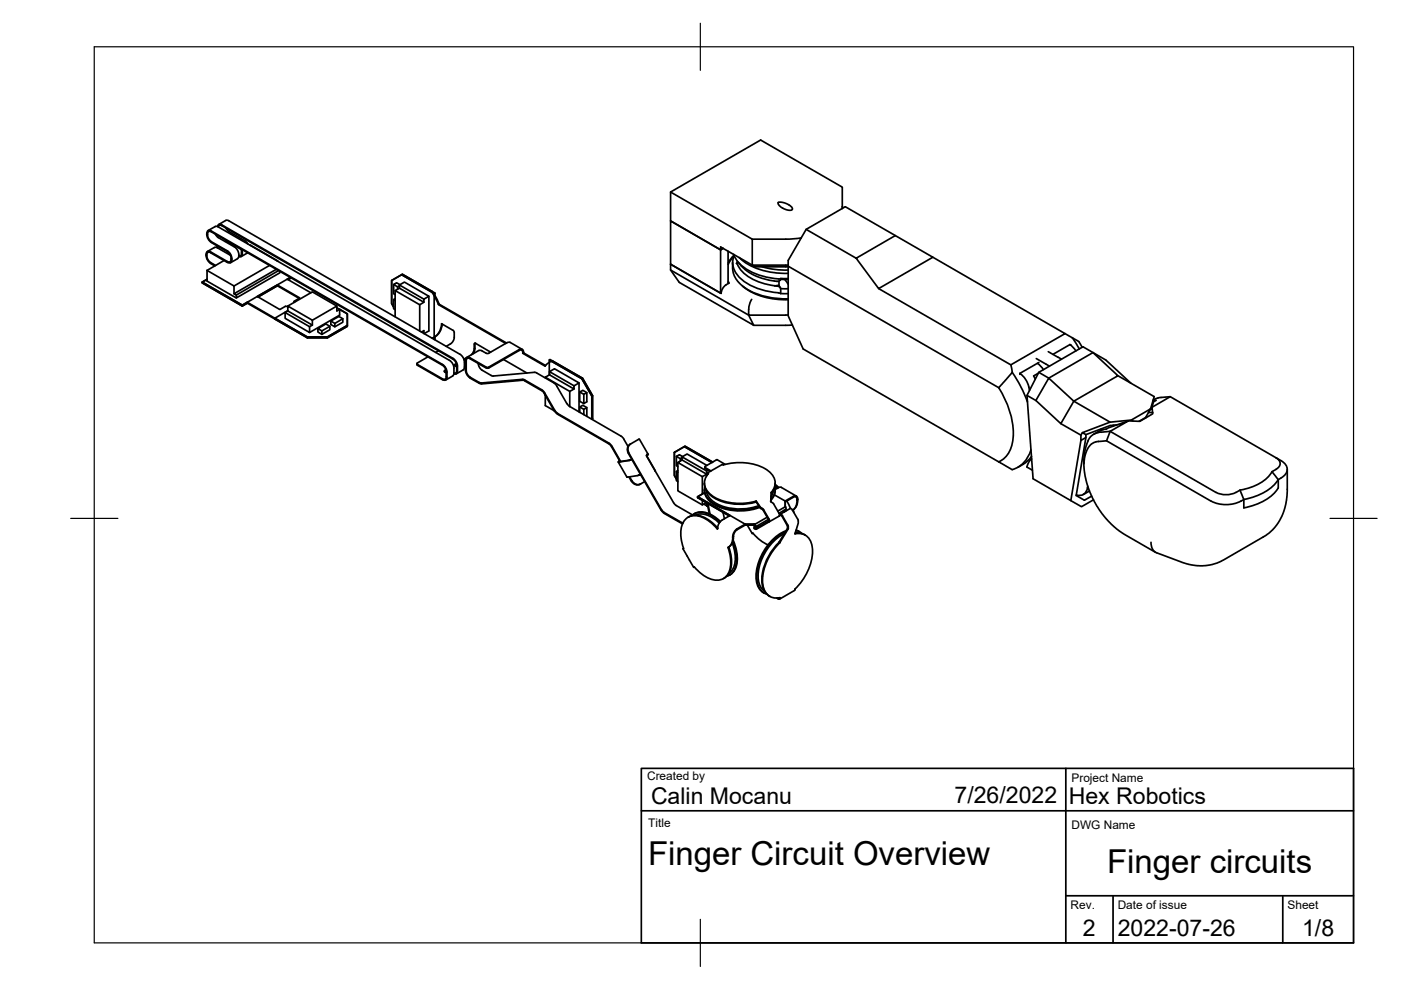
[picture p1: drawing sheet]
<svg xmlns="http://www.w3.org/2000/svg" width="297mm" height="210mm" viewBox="0 0 297 210" stroke-linecap="round" stroke-linejoin="round" font-family="sans-serif">
<!-- layer: Visible -->
<g fill="none" stroke="#000" stroke-width=".36">
<path d="M43.7 53.9v.3M43.7 53.9l.1-.3 .5-.3 3.9 2.1M43.7 54.2l.2 .7 .8 .9M43.8 54.1l.1 .2a2.3 2.3 0 0 0 1.8 2M43.9 54l.2-.5 .5 .1 3.6 2M43.9 57.3l5.7 3.3v1.7M43.9 57.3v2.3l6.2 3.6M44.6 55.9l.9 .5M44.8 51.2l3.7 2.2 .5 .7 .2 .7M44.8 51.2a1.57 1.57 0 0 1-.6-2.1h.6l49 28.3a2.26 2.26 0 0 1 .6 3l-.6-.1-5.3-3M45.4 52.5l-1.4 .8M45.5 52.5h.6"/>
<path d="M45.6 48l.7 .1 .3-.3h.4l49 28.4a2.16 2.16 0 0 1 .8 2.4M45.6 48l-1.5 .9M45.6 49.6l.7 .8 3.7 2.2 .5 .6 .1 .8M46.1 52.2l-.2 .3M46.1 52.5l2.7 1.6M46.3 48.1l49 28.3 .6 .5 .4 1.1M46.3 52.3l-.2 .2M47 47.7l49 28.3 .6 .5 .4 1.1M47 47.7l-.6-.1-.3 .4M47.5 55.2l-3.6 2.1M47.7 51.2l.7 .1 2.7 1.5M47.8 46.8l-1.4 .8"/>
<path d="M47.9 46.7l.6 .1 49 28.3a2.66 2.66 0 0 1 .8 3.2l-1.6 1M47.9 48.3l.6 .8M48.1 53.3l.4 .3M48.2 55.5h.6l.1-.2 .1-.5a1.69 1.69 0 0 0-.8-1.4l-3.4-2a1.83 1.83 0 0 1-.7-2.5l.7 .1 49 28.3 .6 .5a2.79 2.79 0 0 1 .4 2.2M48.5 49.1l3.4 1.9 .7 .7M49.1 54.8v.7l-.2 .2-.7-.1M50.4 54.9l-1.5 .8M50.6 54v.5l-.2 .3M51 52.7l.2 .8a.57 .57 0 0 1-.6 .8M51.2 52.9l.2 .7M51.4 53.6a.64 .64 0 0 1-.8 .8M52.5 53.6l-1.4 .8"/>
<path d="M53.1 52l5.7 3.4M57.1 56.3l-7.5 4.3M58.6 57.1l-9 5.2 .5 .3 9-5.2M58.8 55.3h.1M59.3 57.5v.3l-9.2 5.4v-.6M61.7 58.9l-.6 .4M142.2 56v1.2l1.8 2.7 15.8 9.1-1.1-2.2-16.5-9.6M142.2 40.7l17.3 10v5.5h7.6M142.2 56l10.6 6.2 .1-.1M142.2 56l10.7 6.2M154.4 53.3l.1 6.8M154.4 59.6l.2 .4-.7 .4"/>
<path d="M155.3 55.8a5.4 5.4 0 0 0 2.6 4 14.7 14.7 0 0 0 7.2 2.3M155.3 55.7v1.2M155.3 56.9a5.7 5.7 0 0 0 3.5 4.7 16.5 16.5 0 0 0 8.3 1.8M155.5 53.9a8.3 8.3 0 0 0 5.9 4.6l3.7 .6M155.6 54.4l-1.2 1.7M155.6 54.1l-1.2 1.6M155.6 54.2l-.3 1.6M156.3 55.4v.5a5.9 5.9 0 0 0 3.7 3.5 14.7 14.7 0 0 0 4.2 1.2M156.3 55.7l-.2 .2M156.5 55.6l.7 .8M156.7 54.6a14.1 14.1 0 0 0 10.4 3.4M157.2 56.4a12.2 12.2 0 0 0 7.5 3.3"/>
<path d="M161.6 56.6a17.7 17.7 0 0 0 5.5 .7M165 42.9l1.2 .1 1 .4a.84 .84 0 0 1 .7 1.1 3.3 3.3 0 0 1-2.3-.6l-.5-.5zM165.2 59.6v.9l.3 .6M165.5 59.1l-.4 .1M165.5 59.1l-.2 .4-.6 .2M165.5 59.2l1.6 .1M165.5 59l1.6 .1M166.4 59.3l.7 1M167.1 56.4v10.6l3.2 7 44.1 25.5a3.1 3.1 0 0 0 2.1-.9 6.5 6.5 0 0 0 2.1-3.2M167.1 56.6h-7l-7.3-4.2v9.8M169.9 50.4l-2.8 .3h-7.6M170.9 48.6l10.6 6.2"/>
<path d="M178.6 43.8v.4v-4.5l-17.3-10-19.1 11v6.1l10.6 6.2 .5-.3-.5 .3-10.6-6.2v9.2M181.5 54.8l8.3-4.9 8 4.6-11.5 6.7zM189.8 49.9l-10.6-6.1-8.3 4.8-3.8 6.6v1.2l44.7 25.8M197.8 54.5l28 16.2-11.5 6.7-28-16.2M52.4 64.1l12.8 7.4h4.2l4.2-2.5v-2.5l-1.6-.9M52.4 64.1l-1 .6-8.5-4.9 1-.6-1 .6v.2l8.5 4.9 1-.6M52.4 64.3l12.8 7.3M52.4 64.1v.2M58.3 67.6v-.1l6.9 4M58.8 60.4v.2l-4.1 2.4 4.1-2.4 4.6 2.7M60.5 66.3l5.1 3v1.2l-5.1-3zM60.5 66.3l.5-.4 5.2 3-.6 .4"/>
<path d="M61 65.9v-1l5.2 3v1M61 64.9l5.2-3 5.2 3v1l.6-.3M61 65.9l-2.7 1.6M62.4 63.9l1.2-.7-4.8-2.8-4.3 2.5 4.8 2.7 1.2-.7 .5 .1M62.5 64.1l-.1-.2v.2M65.2 71.5h4.2v.1h-4.2zM65.9 62.1l-5-2.9 .7-.4-10.2 5.9v.2l-8.5-4.9v-.2l8.5 4.9v.2l1-.6M67.4 69.7l.8 .5v.7l-.8-.5v-.7l1.7-1 .8 .5v.7l-1.7 1M69.9 69.2l-1.7 1M70.1 68.1l.9 .5M71.4 65.2l.6 .4v1.2l-6.4 3.7M71.4 64.9l-5.2 3"/>
<path d="M72 65.6l1.6 .9v2.7l-4.2 2.4 4.2-2.4v-.2l-4.2 2.5v.1h-4.2v-.1M72.7 67.6l-1.7 1v.7l-.9-.5v-.7l1.7-1 .9 .5v.7l-1.7 1M83.5 60.3v2l.3 .2M83.5 63.5l.3 .2M83.8 63.3l-.3 .2v2l.3 .2M83.8 61.6v5.6M84.3 60.8v.5M84.7 60.4l1-.6 5.2 3-1 .6zM84.7 60.4v.7l5.2 3v-.7M84.7 61.1l-.9 .5 5.2 3 .9-.5M84.8 60.4l-.7-.4-.6 .3 .8 .5 .4-.2M88.4 77.1l.1 .3 5.3 3.1 .7 .1 .3-.7"/>
<path d="M88.5 76.9v.3M89 64.6v5.6M89.3 70.4l.6-.3v.6M90.7 75.7l-2.2 1.3M90.9 62.8v7.4l-1 .5M91.5 61.9l-6.3-3.7-2.2 1.3v4.9l.5 .7-.5-.7v-4.9l2.3-1.3 6.9 3.9M91.5 61.9l.2-.1-6.4-3.6h-.1l6.9 4 .1-.1v.6l.9 1.8M91.5 61.9l1.5 2.7M92.1 62.2v9.8M92.1 71.5l.1-.1-.1 .6M93 74.4l-.6 .3M93.6 68.6l2.6 1.6 .1 1.3"/>
<path d="M93.6 68.6a3.3 3.3 0 0 1-2 3.1M93.8 68.7l-.1 .6a3.2 3.2 0 0 1-1.4 2.1M94.5 78.4l-.2 .1-.1 .3 .4 .3M94.6 78.6l-.4 .2M96.2 78.1l-.1 1.5-1.6 1M96.3 71.5a2.19 2.19 0 0 1-1.7 1.9M96.5 77.3l-.1 .2 .4 .3M96.8 77.1l-.3 .2M96.8 77.3l-.4 .2M96.8 78.6l-.1 .4-.4 .1M97 77.6l-.1 1.4-.4 .3h-.3M98.7 78.5l.4 1.1 .5 .5"/>
<path d="M98.7 76.2l-.3 .1M98.8 78.6a1.79 1.79 0 0 0 .8 1.3M98.8 75.9l-.4 .3M99.6 80l2 1.1M99.6 76l-.3-.1-.4 .3-.1 2.4M100.5 74l.1-1.1 .1-.1 3.3 1.9M100.5 74l-.1 .6-.5 .6M100.7 72.7v1.4l-.4 .9M101.4 77v.1M101.4 77.1a1.83 1.83 0 0 0 .8 1.4l2.4 1.2 8.7-.8 .5 .2M101.5 74.3l-2.5 1.5M101.5 74.3l.7 .1"/>
<path d="M106.7 76.2l5 2.9M107.4 72.7l-14.3-8.2-.2 .1 14.3 8.2M110.7 74.1l-2.7-1.6-.5 .2-4 2.3-1.3-.6M110.8 74.9l-.2-.7-.6 .1-6.5 3.8-.4-.1-3.5-2M111 74.8l-.2 .1 4.8 2.7M113.8 79.1l3.8 2.2 2.6 4.3M115.6 80v.1M115.7 77.5l-4.7-2.7-.1-.5-.5-.3-6.9 3.9-.4-.1-3.5-1.9-.6-.1-.3 .6v2.1M116.5 76.3l6.9 4 .1-.1 2.1 3.7-.1 .1v4.9M116.5 76.8l-.1 .1M116.5 78.8l1.1-.6 5.2 3-1.1 .6zM116.5 78.8v.7l5.2 3v-.7"/>
<path d="M116.5 79.5l-.9 .5 5.2 3 .9-.5M117 76.6l6.4 3.7 .1-.1-6.9-4-.1 .1v3.2M117 76.6l.1-.1 6.4 3.7 2.1 3.7v4.9M117 76.6l-.7 .3-.7 .7M154 60.4a2.33 2.33 0 0 0-1.1 1.8M157.4 60.7a14.2 14.2 0 0 0 9.7 2.8M159.4 63.5l-.5 1.2-.2 2.1h7.9M164.2 60.6l.8 .1 .4 .3 .1 1.2M165.1 62.1l.4 .1M165.2 60.5l-1 .1M165.5 61.2h1.6M165.5 62.2l1.6 .1"/>
<path d="M167.1 66.8h-.5M168 68.9l-8.2 .1M214.3 77.3l.3 1.7M214.6 79l-2.8 3.2M214.6 79a26.9 26.9 0 0 1 3.2 6.2M216.2 79.2l.1 .2M219.7 76l2.8 1.6M220 77l1.2 1.4M220.1 79.1l-.9 .6 .3 .7M220.2 78.9l2.2 1.3 9.3-5.4 5.3 4.9-9.3 5.4M220.3 76.8l-4.1 2.4 .9 .7 .6 1.1 .6 1.8M222.2 74.6l2.8 1.6"/>
<path d="M225.8 70.7l1.6 .9M226.8 73.1l1.3 1.3M227 73.1h-.2l-3.6 2M227 73.1h.1M227.4 71.6l.2 .2a3.4 3.4 0 0 1 1.8 1.8M227.4 71.6l1.4 2.4M237 79.7l7.7 4.4-.8 2.6M99.6 80.2l2.5 1.2M101.6 81.1l.4 .1M102.1 81.4l8.9-.8 3.8 2.2 .6 .6M110.7 80.4l-8.7 .8M110.8 80.4l.4 .1 3.6 2.1"/>
<path d="M114.8 82.6l.5 .4 2.3 4 .6 .6M115.4 83.4l2.1 3.7M115.5 83.6l.1 2.4 1.9 1.1 .7 .7M118.2 87.6l11.1 6.5 2.3 3.7M118.2 87.8l10.9 6.3 .5 .6M120.2 85.6l.6 .6 10.8 6.2M120.8 83v3.2M122.8 81.2v6.1M122.9 86.3l.9 .5 .6-.4v1.9M122.9 83.1l.9 .5 .6-.4v2l-.6 .4v-2M123.8 86.8v1.1M124.4 86.4l-.8-.5-.7 .4v1.1"/>
<path d="M124.4 83.2l-.8-.4-.7 .3v2l.9 .5M125.6 88.8l-.1 .1M125.6 88.8v-4.9l-.1 .1-2.1-3.7 2.1 3.7v4.9M129.6 94.7l1.9 3.2M131.1 98l1.8 3.2 2.8-.6-.2 .1M131.1 97.9l.2-.1zM131.4 97.7l-.2 .1M131.4 97.7l-.1 .1M131.6 92.4l.7 .8M132.3 93.2l.8 1.4M133.2 96.1l7 12 .6 .7M133.3 96.1l7.1 12.2 .4 .4 4 2.2"/>
<path d="M133.4 97.6l-2.3 .4M133.5 97.6l-2.2 .3M133.5 94.2a1.35 1.35 0 0 0-.3 1.9M133.7 94.2a1.35 1.35 0 0 0-.3 1.9M134 97.4l-.6 .2 .2-.1M135.6 93.1l-2.1 1.1M135.6 93.1l1.8 3.2M137.1 96.6h.1M137.1 96.6l1.8 3.2M137.1 96.4l.3-.1zM137.2 96.5l-.1 .1M137.2 96.3l-.1 .4 5.9 10.1 3.8 2.4"/>
<path d="M137.4 96.4l-.3 .3M138.9 99.8v.1M143.4 96.8v1.9l.3 .2M143.4 100l.3 .1M143.7 98.1v6l5.2 3 .9-.5M143.7 99.8l-.3 .2v1.9l.3 .2M144.3 97.3v.5M144.6 96.9v.6l5.2 3M144.6 97.5l-.9 .6 5.2 3 .9-.5v.4M144.7 96.8l-.7-.4-.6 .4 .9 .5 .3-.3M145.1 94.7l5.8 3.4M149.4 99v.2"/>
<path d="M149.5 99.2l.1 .1M149.5 99.2l1.2 .7M149.5 99.3l1.1 .6M149.6 98.8v.4M149.8 99.9v.5M149.9 98.7l-4.2-2.4-1.1 .6 5.2 3 .3-.2M151.1 98l-5.9-3.4-2.2 1.3v4.9l.4 .8M151.9 97.5l-2.4 1.4M151.9 97.5l1.9 1M153.1 98.5l-3.2 1.8M153.1 98.5h.2M153.3 98.5a11.7 11.7 0 0 1 9.6 1.4 2.92 2.92 0 0 1 .6 4.5"/>
<path d="M211.7 82.2a17.3 17.3 0 0 1 3 11.5 5.4 5.4 0 0 1-2.9 4.2M216.9 98.5l-1.1 .6M217.7 83.8l1.9 1.1M218.7 96.8l-1 1.1-.8 .5M218.7 97.3l-.5 .5-.3 .6a.57 .57 0 0 0-.1 .6 .57 .57 0 0 0 .5 .4l.6 .3M222.4 80.2l5.3 4.9-2.8 4.7-5.3-4.9zM224.9 89.8l4.3 2.5M227.7 85.1l7.7 4.4M229.2 93.4l-2.2 12.7M229.5 91.7l-.3 .6v1.1l1-.6M230.2 92.2l-2 12.9 1.7 1 1.6-.9M232.3 93.7l-.8 .4-.7 .8-.7 1.6-.3 1.8"/>
<path d="M232.8 91.7l-1.1 .5-.7 .7-.7 1.6-.5 2.2v2.1l.3 2.2 .6 2.4 .9 2.2 2.1 3.4 1.2 1.4 1.7 1.6 1.7 1.2 6.7 3.9M232.9 93.6l-.6 .1M233.4 91.6l-.6 .1M233.5 90.9v.3M234.5 91l4.7-1.8-3.8 2.3M234.5 91l-1.3 .3-1.3 .8M234.6 93.5l22.2 12.7M235.4 91.5l-.8 2-1.7 .1M235.4 91.5l-2 .1M235.4 91.5l22.4 12.9M236.1 90.1l-.1 .3M239.8 81.3l-5.3-5-4.9-2.8-9.4 5.4-2.5 4.9 1.3 17.7 10.3 5.9 2.5-1.4"/>
<path d="M239.9 89.1l4-2.4-1 1.8-1.4 .8M240.2 89.3l-.3-.2-4.5 .4-5.9 2.2 .7 .5 5.2-2 1.5-.1M242.9 88.5h.1M243.5 87.5h.9M244.3 86.6l-.5 .3M244.5 84.8l1.2-.5 2.4-.2 22.5 13M245.1 84.9l-.6 .1M245.1 84.9l-.5 .3-.4 1.2M248.1 84.1l-3.9 2.3 .2 1.3-2.7 1.6-2.5-.1M269.7 100a9.1 9.1 0 0 1-6.8 3.9M270.5 97.1a1.29 1.29 0 0 1 .9 1.2 1.29 1.29 0 0 1-.9 1.2M270.6 99.5l-.9 .5 1.3 1.7"/>
<path d="M270.6 97.1a3.3 3.3 0 0 1 2.3 2.4 2.62 2.62 0 0 1-1.9 2.2M272.9 99.5v5.5l-.7 3.4-.8 1.8-.8 1.3-.8 .8-1.4 1.2-9 5.2-1.4 .7-1.4 .4-2.3 .2-2.2-.3-6.9-2.5a2.16 2.16 0 0 1-1.2-2.2M133.3 101.1l.6 .9M133.5 101.1a2.21 2.21 0 0 0 1.9 1.6l.4-.1M133.9 102a1.35 1.35 0 0 0 1.9 .6M135.8 100.6h-.1M135.8 100.6l-.2 .1M136.7 102.1l-.9 .5M140.8 108.9l3.9 2.2M144.8 110.9h.1M146 109.6l-.1 .1M146.1 109.6a4.2 4.2 0 0 1 4.7 1l1.4 1.4"/>
<path d="M146.6 109.3a3.5 3.5 0 0 1 4.5 .2l1.5 1.2M147.3 108.9l-.2 .1M147.3 108.9a4.2 4.2 0 0 1 4.7 1l.7 .7M147.4 109.2a4.7 4.7 0 0 1 5.1 1.7M147.9 105.5v-.2l10.1 5.8v.2M147.9 105.5v-.2l1.5-.8-1.5 .8 6.9 4-1.7 1M147.9 105.5l6.7 3.9M148.9 101.1v3.6M148.9 106.1v1M149.2 106.9l.6 .3 .2-.1M149.3 102.4v.2M149.3 103.8v.2"/>
<path d="M149.4 102.6a4.5 4.5 0 0 0 3.6 3.7 12.4 12.4 0 0 0 7.3 .1M149.4 104a4.1 4.1 0 0 0 3.1 3.5 12.2 12.2 0 0 0 8.6 .1M149.4 103.2a3.3 3.3 0 0 0 1.8 3.5 11.7 11.7 0 0 0 9.8 .7M149.7 103.9a4.7 4.7 0 0 0 3.9 3.6 11.7 11.7 0 0 0 7.3-.3M149.8 106.6v.6l.3 .2M149.9 100.7h.1M149.9 106.7l.5 2.2M150.1 106.8l.4 2.2M150.1 100.5l-.2 .2M150.1 100.4h.1a2.89 2.89 0 0 0 .6 4.5 11.2 11.2 0 0 0 9.5 1.3M150.2 100.4h-.4v.2M152.1 112.1a7.2 7.2 0 0 0-5-2.8 3 3 0 0 0-2.7 3.3 9.1 9.1 0 0 0 .5 3.7"/>
<path d="M152.1 111.9v.1M152.2 112l-.1 .1M153.1 110.3l-.5 .5-.4 1.1M153.3 108.6l.3 1.4M153.5 108.7l-.1 .1M154.5 116a6 6 0 0 1-.4 6.2l-.7 .5M155.3 115.2a6 6 0 0 1-.3 6l-.5 .4M155.4 113.9a2.41 2.41 0 0 1-1 2.2M155.4 114.8a7.5 7.5 0 0 1 .2 6.2l-.9 .9-.7 .3M155.5 114.6a7.6 7.6 0 0 1 .3 6.3l-1 1M155.5 113.7v.1M155.5 113.8l-.2 .1"/>
<path d="M155.5 113.8a2.23 2.23 0 0 1-1.2 2.3 6 6 0 0 1-.4 6.2 3.5 3.5 0 0 1-4.5-.2 9.2 9.2 0 0 1-3.7-4.2l-.9-1.6h.1M156.3 112.3a1.79 1.79 0 0 0-.8 1.4M158 111.3h1.9h-1.9l-1.7 1M158.4 111.3l1.2 1.8M159.6 113v.1M159.6 113l1.8 1.7 1.4 .8M159.9 111.1a3.5 3.5 0 0 0-4.5 2.7l-.1 .1M159.9 111.1l.2 .4M160 111.6l.2 .1zM160.3 106.2v.2M160.4 106.3l.9 1.3 .6 .5 1.1 2v.5M160.4 106.5l.9 1.3v-.2"/>
<path d="M160.6 111.5l-.1 .2h.2M161.3 107.8l.5 .4M161.8 108.2l1.1 1.9-2.7 1.6v-.3l-.3-.3M162.7 109.7l-2.6 1.5-2.1-.1v.2M162.9 110.1v.4l-1.3 .8-1.3 .7-.2-.1v-.2M163.5 104.4l-.1 2M163.6 104.5l-.2 1.9 .6 .5 1.2 1.9M164 103.9l-.5 1.4M164.2 104.9l2.3 1.3v1.3M164.3 103.2l.4 .4M164.3 103.2a2.84 2.84 0 0 1-.8 2.7M164.3 102.9l.6 .5"/>
<path d="M164.3 103.8l1-.5h.4l3.1 1.9M164.3 102.4v.2M164.3 103.8v.2M164.3 102.7l.8 .7M164.4 104l-.4 1.3-.5 .8M164.4 102.6l-.3 1.2-.5 .7M165.2 108.8v.6M165.2 114.9l.2 .1zM165.2 114.9a11.4 11.4 0 0 0-3.6 8.9 3.4 3.4 0 0 0 1.5 2.5M165.3 109.1l2.2-1.3 .4 .1 1.3 2.4v.6l-.6 2.3a2.89 2.89 0 0 1 3.6 2.7 11.8 11.8 0 0 1-3.6 9.1M165.4 109l.3 .1 1.3 2.2 .1 .8-1.7 2.9M165.4 115a11.5 11.5 0 0 0-3.7 9 2.92 2.92 0 0 0 3.7 2.7l-.2 .3-.5-.2"/>
<path d="M166.1 108.3l.2 .2M166.2 108.2l.1 .3M166.3 113.2a10.7 10.7 0 0 0-5.5 9.8 3.3 3.3 0 0 0 1.3 2.3M166.4 108.1l.2 .3M166.5 107.5l-1.6 .9M166.5 112.7a11.2 11.2 0 0 0-5.9 10.7 3.1 3.1 0 0 0 2 2.6M166.6 108l.1 .3M166.7 112.5a11 11 0 0 0-6.3 11 3.2 3.2 0 0 0 1.6 2.2M166.8 106.2l.8 1.6M166.9 111.4l-1.1-2-.3-.2-5.1 3a.37 .37 0 0 1-.5-.1 .37 .37 0 0 1 .1-.5M166.9 111.4l.1 .6M167.1 112.1l-.1-.1-1.8 2.9"/>
<path d="M168.1 108.1l.2 .6M168.6 113.1h1.3l.8 .4M168.7 112.8l.5 .2M168.8 112.5l1.2 .6M168.8 112.4l.5 .3M169 106l.1-.1v-.5l-.5-.3-2.1 1.1 .1 1.8-1.4 .8M169 106l-.1-.4-.4-.3-2 1.1M169.1 105.9a2.28 2.28 0 0 1-1.1 2.3 2.25 2.25 0 0 0 1-2.2M169.3 112.7h.2M230.6 103.1a1.85 1.85 0 0 1-2.4 1.8M231 104.1l-1.3 .8M256.8 106.2a7 7 0 0 0 6.3 0"/>
<path d="M257.8 104.4a4.7 4.7 0 0 0 4.3 0M262.9 103.9l.8 2M262.9 103.9l-.8 .5M263.7 105.9l-.6 .3M271 101.7a10.5 10.5 0 0 1-7.3 4.2M271 101.7v1.8a10.5 10.5 0 0 1-7.3 4.2v-1.8M154.8 121.9l-.2 .1M163.1 126.4l.1 .1M165 126.8h.1M165.2 126.7l-.2 .1M168.4 125.2l-3.1 1.8M168.6 124.9l-.1 .3"/>
</g>
<g fill="#000">
<circle cx="137.2" cy="96.3" r=".18"/>
<circle cx="244.5" cy="85" r=".18"/>
</g>
<!-- layer: Border -->
<path d="M20 9.9h267v190h-267zM148.5 4.9v10M15 109.9h10M282 109.9h10M148.5 194.9v10" fill="none" stroke="#000" stroke-width=".25"/>
<!-- layer: TitleBlock -->
<path d="M136 162.9h151v37h-151zM136 171.9h151M226 162.9v37M226 189.9h61M236 189.9v10M272 189.9v10" fill="none" stroke="#000" stroke-width=".36"/>
<g font-size="7">
<text x="137.4" y="183.5">Finger Circuit Overview</text>
<text x="234.7" y="185.2">Finger circuits</text>
</g>
<g font-size="4.9">
<text x="138" y="170.6">Calin Mocanu</text>
<text x="202.4" y="170.3">7/26/2022</text>
<text x="226.6" y="170.4">Hex Robotics</text>
<text x="229.6" y="198.6">2</text>
<text x="237" y="198.4">2022-07-26</text>
<text x="276.1" y="198.6">1/8</text>
</g>
<g font-size="2.5">
<text x="137.2" y="165.4">Created by</text>
<text x="227.2" y="165.8">Project Name</text>
<text x="137.4" y="175.4">Title</text>
<text x="227.2" y="175.8">DWG Name</text>
<text x="227" y="192.7">Rev.</text>
<text x="237" y="192.7">Date of issue</text>
<text x="273" y="192.7">Sheet</text>
</g>
</svg>
